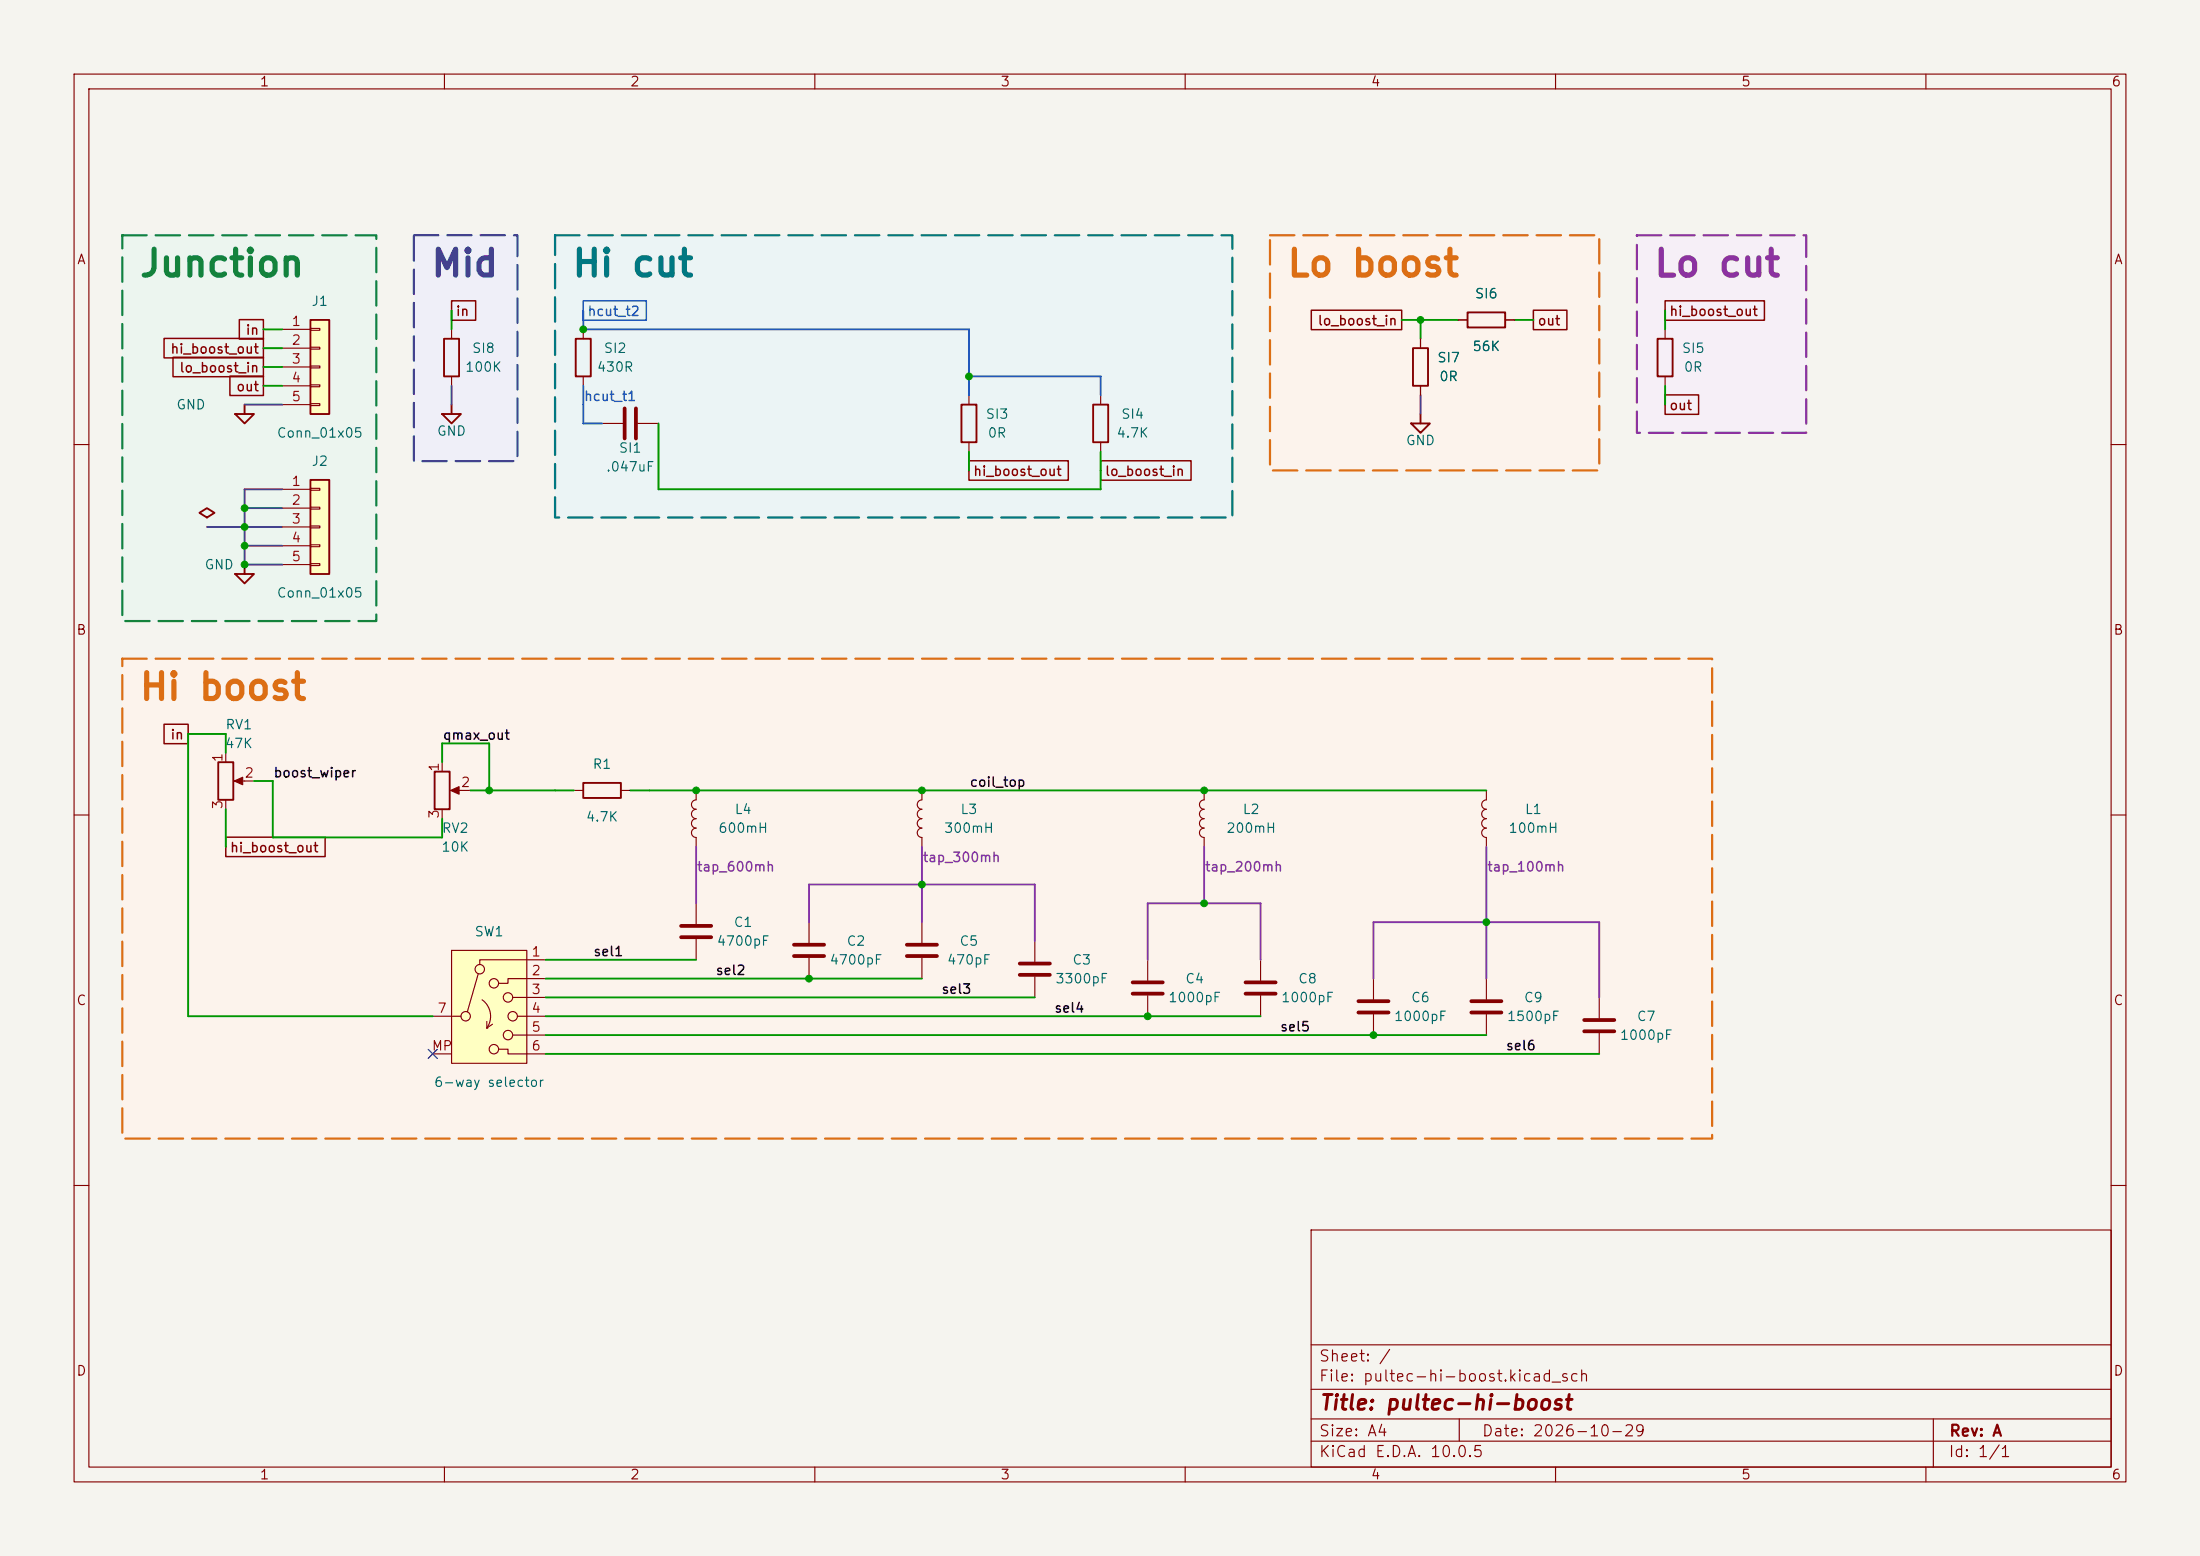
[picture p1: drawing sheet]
<svg xmlns="http://www.w3.org/2000/svg" width="297mm" height="210mm" viewBox="0 0 297 210" stroke-linecap="round" stroke-linejoin="round" font-family="sans-serif">
<path d="M0 0h297v210h-297z" fill="#f5f4ef" stroke="#f5f4ef" stroke-width=".14"/>
<g fill="none" stroke="#840000" stroke-width=".15">
<path d="M10 10h277v190h-277zM12 12h273v186h-273zM60 10v2M110 10v2M160 10v2M210 10v2M260 10v2M10 60h2M285 60h2M10 110h2M285 110h2M10 160h2"/>
<path d="M177 166h108v32h-108zM285 160h2M60 198v2M110 198v2M160 198v2M177 194.5h108M177 191.5h108M177 187.5h108M177 181.5h108M197 191.5v3M210 198v2M260 198v2"/>
<path d="M261 191.5v6.5"/>
</g>
<path d="M55.9 31.8h13.9v30.4h-13.9z" fill="#efeff8"/>
<path d="M74.9 31.8h91.5v38.1h-91.5z" fill="#ebf4f5"/>
<g fill="#fcf3ec">
<path d="M16.5 88.9h214.6v64.8h-214.6z"/>
<path d="M171.4 31.8h44.5v31.7h-44.5z"/>
</g>
<path d="M16.5 31.8h34.3v52h-34.3z" fill="#ecf5ef"/>
<path d="M221 31.8h22.8v26.6h-22.8z" fill="#f6eff7"/>
<path d="M31.7 55.9h2.6l-1.3 1.3zM33 54.6v1.3M190.5 57.2h2.5l-1.2 1.2zM191.8 55.9v1.3M31.7 77.5h2.6l-1.3 1.2zM33 76.2v1.3" fill="none" stroke="#840000" stroke-width=".25"/>
<path d="M107.2 127.5h4.1M107.2 129h4.1M122.4 127.5h4.1M122.4 129h4.1" fill="none" stroke="#840000" stroke-width=".51"/>
<path d="M109.2 124.5v2.8M109.2 129.3v2.8M124.5 124.5v2.8M124.5 129.3v2.8" fill="none" stroke="#840000" stroke-width=".15"/>
<path d="M41.9 43.2h2.5v12.7h-2.5z" fill="#ffffc2"/>
<path d="M41.9 43.2h2.5v12.7h-2.5z" fill="none" stroke="#840000" stroke-width=".25"/>
<path d="M38.1 44.5h3.8M38.1 47h3.8M38.1 49.5h3.8M38.1 52.1h3.8M38.1 54.6h3.8M41.9 44.3h1.3v.3h-1.3zM41.9 46.9h1.3v.2h-1.3zM41.9 49.4h1.3v.3h-1.3zM41.9 51.9h1.3v.3h-1.3zM41.9 54.5h1.3v.2h-1.3z" fill="none" stroke="#840000" stroke-width=".15"/>
<path d="M41.9 64.8h2.5v12.7h-2.5z" fill="#ffffc2"/>
<path d="M59.7 55.9h2.5l-1.2 1.3zM59.9 45.7h2.1v5.1h-2.1zM61 54.6v1.3M77.7 45.7h2.1v5.1h-2.1zM129.8 54.6h2v5.1h-2zM147.6 54.6h2v5.1h-2zM190.8 47h2v5.1h-2zM223.8 45.7h2v5.1h-2zM41.9 64.8h2.5v12.7h-2.5zM58.7 104.1h2v5.1h-2z" fill="none" stroke="#840000" stroke-width=".25"/>
<g fill="none" stroke="#840000" stroke-width=".15">
<path d="M61 44.5v1.2M61 50.8v1.3M78.7 44.5v1.2M78.7 50.8v1.3M81.3 57.2h2.8M86.1 57.2h2.8M130.8 53.3v1.3M130.8 59.7v1.3M148.6 53.3v1.3M148.6 59.7v1.3M191.8 45.7v1.3M191.8 52.1v1.2"/>
<path d="M224.8 44.5v1.2M224.8 50.8v1.3M38.1 66h3.8M38.1 68.6h3.8M38.1 71.1h3.8M38.1 73.7h3.8M38.1 76.2h3.8M41.9 65.9h1.3v.3h-1.3zM41.9 68.5h1.3v.2h-1.3zM41.9 71h1.3v.2h-1.3zM41.9 73.5h1.3v.3h-1.3zM41.9 76.1h1.3v.2h-1.3z"/>
<path d="M59.7 102.9v1.2M59.7 109.2v1.3M61.2 106.7h2.3M94 111.8a.63 .63 0 0 0-.6 .6 .63 .63 0 0 0 .6 .6v1.3M94 108a.64 .64 0 0 0-.6 .6 .64 .64 0 0 0 .6 .6 .64 .64 0 0 0-.6 .7 .64 .64 0 0 0 .6 .6 .63 .63 0 0 0-.6 .6 .63 .63 0 0 0 .6 .7M94 106.7v1.3M124.5 111.8a.63 .63 0 0 0-.7 .6 .63 .63 0 0 0 .7 .6v1.3M124.5 108a.64 .64 0 0 0-.7 .6 .64 .64 0 0 0 .7 .6 .64 .64 0 0 0-.7 .7 .64 .64 0 0 0 .7 .6 .63 .63 0 0 0-.7 .6 .63 .63 0 0 0 .7 .7M124.5 106.7v1.3M200.7 111.8a.63 .63 0 0 0-.7 .6 .63 .63 0 0 0 .7 .6v1.3M200.7 108a.64 .64 0 0 0-.7 .6 .64 .64 0 0 0 .7 .6 .64 .64 0 0 0-.7 .7 .64 .64 0 0 0 .7 .6 .63 .63 0 0 0-.7 .6 .63 .63 0 0 0 .7 .7M200.7 106.7v1.3"/>
<path d="M94 121.9v2.8M94 126.7v2.8M139.7 127v2.8M139.7 131.8v2.8M154.9 129.5v2.8M154.9 134.4v2.8M170.2 129.5v2.8M170.2 134.4v2.8M185.4 132.1v2.8M185.4 136.9v2.8M200.7 132.1v2.8M200.7 136.9v2.8"/>
<path d="M215.9 134.6v2.8M215.9 139.4v2.8"/>
</g>
<g fill="none" stroke="#840000" stroke-width=".51">
<path d="M84.3 55.1v4.1M85.9 55.1v4.1M91.9 125h4.1M91.9 126.5h4.1M137.7 130h4M137.7 131.6h4M152.9 132.6h4.1M152.9 134.1h4.1M168.1 132.6h4.1M168.1 134.1h4.1M183.4 135.1h4.1M183.4 136.7h4.1"/>
<path d="M198.6 135.1h4.1M198.6 136.7h4.1M213.9 137.7h4M213.9 139.2h4"/>
</g>
<path d="M60.8 106.7l1.2-.5v1z" fill="#840000" stroke="#840000" stroke-width=".15"/>
<path d="M61 128.3h10.1v15.2h-10.1z" fill="#ffffc2"/>
<g fill="none" stroke="#840000" stroke-width=".15">
<path d="M191.8 45.7v1.3M191.8 52.1v1.2M196.8 43.2h1.3M203.2 43.2h1.3M30.5 101.6v1.3M30.5 108v1.2M32 105.4h2.3M77.5 106.7h1.2M83.8 106.7h1.3M162.6 111.8a.63 .63 0 0 0-.7 .6 .63 .63 0 0 0 .7 .6v1.3M162.6 108a.64 .64 0 0 0-.7 .6 .64 .64 0 0 0 .7 .6 .64 .64 0 0 0-.7 .7 .64 .64 0 0 0 .7 .6 .63 .63 0 0 0-.7 .6 .63 .63 0 0 0 .7 .7M162.6 106.7v1.3"/>
<path d="M58.4 137.2h3.8M61 128.3h10.1v15.2h-10.1zM64.6 131.4l-1.5 5.2M65.1 134.9a2.73 2.73 0 0 1 .6 3.8M65.7 138.7h.1M65.7 137.9v.8M66.5 138.2l-.8 .5M69.2 134.6h4.5M69.2 139.7h4.5M69.8 137.2h3.9M73.7 129.5h-8.9v.7M73.7 132.1h-5.1v.6h-1.3"/>
<path d="M58.4 142.2h2.6M67.3 141.6h1.3v.6h5.1"/>
<circle cx="62.9" cy="137.2" r=".63"/>
<circle cx="64.8" cy="130.8" r=".63"/>
<circle cx="66.7" cy="132.7" r=".63"/>
<circle cx="68.6" cy="139.7" r=".63"/>
<circle cx="68.6" cy="134.6" r=".63"/>
<circle cx="69.2" cy="137.2" r=".63"/>
<circle cx="66.7" cy="141.6" r=".63"/>
</g>
<path d="M198.1 42.2h5.1v2h-5.1zM26.9 69.2l1-.6 1.1 .6-1.1 .7zM29.5 102.9h2v5.1h-2zM78.7 105.7h5.1v2h-5.1z" fill="none" stroke="#840000" stroke-width=".25"/>
<path d="M31.6 105.4l1.2-.5v1z" fill="#840000" stroke="#840000" stroke-width=".15"/>
<g fill="none" stroke="#840000" stroke-width=".2">
<path d="M22.1 45.7h13.5v2.6h-13.5zM23.4 48.2h12.2v2.6h-12.2zM31 50.8h4.6v2.6h-4.6zM32.3 43.1h3.3v2.7h-3.3zM61 40.6h3.2v2.6h-3.2zM177 41.9h12.2v2.6h-12.2zM207 41.9h4.5v2.6h-4.5zM224.8 40.6h13.4v2.6h-13.4zM224.8 53.3h4.5v2.6h-4.5zM130.8 62.2h13.4v2.6h-13.4zM148.6 62.2h12.2v2.6h-12.2zM22.1 97.7h3.3v2.7h-3.3z"/>
<path d="M30.5 113h13.4v2.6h-13.4z"/>
</g>
<path d="M78.7 40.6h8.6v2.6h-8.6z" fill="none" stroke="#1e5ac8" stroke-width=".2"/>
<g fill="none" stroke="#009600" stroke-width=".25">
<path d="M35.6 47h2.5M35.6 44.5h2.5M35.6 52.1h2.5M35.6 49.5h2.5M61 41.9v2.6M88.9 57.2v8.8h59.7v-5M189.2 43.2h7.6M191.8 43.2v2.5M204.5 43.2h2.5M224.8 41.9v2.6M224.8 52.1v2.5M130.8 61v2.5"/>
<path d="M30.5 101.6v-2.5h-5.1v38.1h33M30.5 109.2v5.1M34.3 105.4h2.5v7.6h22.9v-2.5M59.7 102.9v-2.6h6.3v6.4M63.5 106.7h14M85.1 106.7h115.6M73.7 137.2h96.5M73.7 129.5h20.3M73.7 139.7h127M73.7 134.6h66M73.7 132.1h50.8M73.7 142.2h142.2"/>
</g>
<path d="M94 114.3v7.6M124.5 114.3v10.2M162.6 114.3v7.6M200.7 114.3v17.8M109.2 124.5v-5.1h30.5v7.6M154.9 129.5v-7.6h15.3v7.6M185.4 132.1v-7.6h30.5v10.1" fill="none" stroke="#8232aa" stroke-width=".25"/>
<path d="M33 54.6h5.1M61 52.1v2.5M191.8 53.3v2.6M27.9 71.1h10.2M33 68.6h5.1M33 73.7h5.1M38.1 66h-5.1v10.2h5.1" fill="none" stroke="#464646" stroke-width=".25"/>
<path d="M78.7 52.1v5.1h2.6M78.7 41.9v2.6h52.1v8.8M130.8 50.8h17.8v2.5" fill="none" stroke="#1e5ac8" stroke-width=".25"/>
<path d="M57.8 141.6l1.2 1.2M59 141.6l-1.2 1.2" fill="none" stroke="#000084" stroke-width=".15"/>
<path d="M55.9 31.8h13.9v30.4h-13.9z" fill="none" stroke="#3c3caa" stroke-width=".3" stroke-dasharray="3.3 1.2"/>
<path d="M74.9 31.8h91.5v38.1h-91.5z" fill="none" stroke="#007882" stroke-width=".3" stroke-dasharray="3.3 1.2"/>
<path d="M171.4 31.8h44.5v31.7h-44.5zM16.5 88.9h214.6v64.8h-214.6z" fill="none" stroke="#dc6e14" stroke-width=".3" stroke-dasharray="3.3 1.2"/>
<path d="M16.5 31.8h34.3v52h-34.3z" fill="none" stroke="#14823c" stroke-width=".3" stroke-dasharray="3.3 1.2"/>
<path d="M221 31.8h22.8v26.6h-22.8z" fill="none" stroke="#8c32a0" stroke-width=".3" stroke-dasharray="3.3 1.2"/>
<g fill="#009600" stroke="#009600" stroke-width=".14">
<circle cx="33" cy="68.6" r=".46"/>
<circle cx="78.7" cy="44.5" r=".46"/>
<circle cx="185.4" cy="139.7" r=".46"/>
<circle cx="191.8" cy="43.2" r=".46"/>
<circle cx="200.7" cy="124.5" r=".46"/>
<circle cx="162.6" cy="106.7" r=".46"/>
<circle cx="162.6" cy="121.9" r=".46"/>
<circle cx="33" cy="76.2" r=".46"/>
<circle cx="66" cy="106.7" r=".46"/>
<circle cx="33" cy="71.1" r=".46"/>
<circle cx="33" cy="73.7" r=".46"/>
<circle cx="94" cy="106.7" r=".46"/>
<circle cx="109.2" cy="132.1" r=".46"/>
<circle cx="154.9" cy="137.2" r=".46"/>
<circle cx="130.8" cy="50.8" r=".46"/>
<circle cx="124.5" cy="106.7" r=".46"/>
<circle cx="124.5" cy="119.4" r=".46"/>
</g>
<text font-size="3.5" fill="#14823c" x="18.6" y="38.2">Junction</text>
<text font-size="3.5" fill="#3c3caa" x="58" y="38.2">Mid</text>
<text font-size="3.5" fill="#007882" x="77" y="38.2">Hi cut</text>
<g font-size="3.5" fill="#dc6e14">
<text x="173.6" y="38.2">Lo boost</text>
<text x="18.6" y="95.3">Hi boost</text>
</g>
<text font-size="3.5" fill="#8c32a0" x="223.1" y="38.2">Lo cut</text>
<text font-size="2" fill="#840000" x="178" y="190.8">Title: pultec-hi-boost</text>
<g font-size="1.5" fill="#840000">
<text x="178" y="184.1">Sheet: /</text>
<text x="178" y="186.8">File: pultec-hi-boost.kicad_sch</text>
<text x="178" y="197">KiCad E.D.A. 10.0.5</text>
<text x="178" y="194.2">Size: A4</text>
<text x="200" y="194.2">Date: 2026-10-29</text>
<text x="263" y="197">Id: 1/1</text>
<text x="263" y="194.2">Rev: A</text>
</g>
<g font-size="1.3" fill="#840000">
<text x="35" y="12">1</text>
<text x="85" y="12">2</text>
<text x="135" y="12">3</text>
<text x="185" y="12">4</text>
<text x="235" y="12">5</text>
<text x="285" y="12">6</text>
<text x="10.3" y="36">A</text>
<text x="285.3" y="36">A</text>
<text x="33.1" y="45.5">in</text>
<text x="61.4" y="43">in</text>
<text x="177.8" y="44.2">lo_boost_in</text>
<text x="207.5" y="44.2">out</text>
<text x="225.3" y="43">hi_boost_out</text>
<text x="22.9" y="48">hi_boost_out</text>
<text x="24.1" y="50.6">lo_boost_in</text>
<text x="31.8" y="53.1">out</text>
<text x="225.3" y="55.7">out</text>
<text x="131.3" y="64.6">hi_boost_out</text>
<text x="149.1" y="64.6">lo_boost_in</text>
<text x="10.2" y="86">B</text>
<text x="285.2" y="86">B</text>
<text x="22.9" y="100.1">in</text>
<text x="31" y="115.4">hi_boost_out</text>
<text x="10.2" y="136">C</text>
<text x="285.2" y="136">C</text>
<text x="10.2" y="186">D</text>
<text x="285.2" y="186">D</text>
<text x="35" y="200">1</text>
<text x="85" y="200">2</text>
<text x="135" y="200">3</text>
<text x="185" y="200">4</text>
<text x="235" y="200">5</text>
<text x="285" y="200">6</text>
</g>
<g font-size="1.3" fill="#006464">
<text x="42" y="41.6">J1</text>
<text x="199" y="40.6">SI6</text>
<text x="63.6" y="48">SI8</text>
<text x="81.4" y="48">SI2</text>
<text x="198.7" y="47.7">56K</text>
<text x="227" y="48">SI5</text>
<text x="62.7" y="50.5">100K</text>
<text x="80.5" y="50.5">430R</text>
<text x="193.9" y="49.2">SI7</text>
<text x="194.2" y="51.8">0R</text>
<text x="227.2" y="50.5">0R</text>
<text x="23.7" y="55.6">GND</text>
<text x="37.3" y="59.4">Conn_01x05</text>
<text x="58.9" y="59.1">GND</text>
<text x="133" y="56.8">SI3</text>
<text x="133.3" y="59.4">0R</text>
<text x="150.6" y="59.4">4.7K</text>
<text x="151.3" y="56.8">SI4</text>
<text x="42" y="63.2">J2</text>
<text x="81.7" y="64">.047uF</text>
<text x="83.5" y="61.4">SI1</text>
<text x="189.7" y="60.4">GND</text>
<text x="27.5" y="77.2">GND</text>
<text x="37.3" y="81">Conn_01x05</text>
<text x="30.3" y="101.3">47K</text>
<text x="30.3" y="98.8">RV1</text>
<text x="79.9" y="104.1">R1</text>
<text x="59.6" y="112.7">RV2</text>
<text x="79" y="111.2">4.7K</text>
<text x="96.9" y="112.7">600mH</text>
<text x="99.1" y="110.2">L4</text>
<text x="127.4" y="112.7">300mH</text>
<text x="129.6" y="110.2">L3</text>
<text x="165.5" y="112.7">200mH</text>
<text x="167.7" y="110.2">L2</text>
<text x="203.6" y="112.7">100mH</text>
<text x="205.8" y="110.2">L1</text>
<text x="59.5" y="115.3">10K</text>
<text x="99" y="125.4">C1</text>
<text x="64" y="126.7">SW1</text>
<text x="96.7" y="128">4700pF</text>
<text x="111.9" y="130.5">4700pF</text>
<text x="114.2" y="128">C2</text>
<text x="127.7" y="130.5">470pF</text>
<text x="129.4" y="128">C5</text>
<text x="144.7" y="130.5">C3</text>
<text x="142.4" y="133">3300pF</text>
<text x="157.6" y="135.6">1000pF</text>
<text x="159.9" y="133">C4</text>
<text x="172.9" y="135.6">1000pF</text>
<text x="175.2" y="133">C8</text>
<text x="190.4" y="135.6">C6</text>
<text x="205.6" y="135.6">C9</text>
<text x="188.1" y="138.1">1000pF</text>
<text x="203.3" y="138.1">1500pF</text>
<text x="218.6" y="140.7">1000pF</text>
<text x="220.9" y="138.1">C7</text>
<text x="58.5" y="147">6-way selector</text>
</g>
<g font-size="1.3" fill="#a90000">
<text x="39.3" y="44.3">1</text>
<text x="39.3" y="46.9">2</text>
<text x="39.3" y="49.4">3</text>
<text x="39.3" y="51.9">4</text>
<text x="39.3" y="54.5">5</text>
<text x="39.3" y="65.9">1</text>
<text x="39.3" y="68.4">2</text>
<text x="39.3" y="71">3</text>
<text x="39.3" y="73.5">4</text>
<text x="39.3" y="76.1">5</text>
<text x="30.3" y="103" transform="rotate(-90 30.3 103)">1</text>
<text x="32.9" y="105.3">2</text>
<text x="59.6" y="104.2" transform="rotate(-90 59.6 104.2)">1</text>
<text x="62.1" y="106.5">2</text>
<text x="30.3" y="109.3" transform="rotate(-90 30.3 109.3)">3</text>
<text x="59.6" y="110.6" transform="rotate(-90 59.6 110.6)">3</text>
<text x="71.7" y="129.4">1</text>
<text x="71.7" y="131.9">2</text>
<text x="59" y="137">7</text>
<text x="71.7" y="134.5">3</text>
<text x="71.7" y="137">4</text>
<text x="58.2" y="142.1">MP</text>
<text x="71.7" y="139.6">5</text>
<text x="71.7" y="142.1">6</text>
</g>
<g font-size="1.3" fill="#1e5ac8">
<text x="79.2" y="43">hcut_t2</text>
<text x="78.7" y="54.4">hcut_t1</text>
</g>
<g font-size="1.3" fill="#0f0f0f">
<text x="59.7" y="100.2">qmax_out</text>
<text x="36.8" y="105.2">boost_wiper</text>
<text x="130.8" y="106.5">coil_top</text>
<text x="80" y="129.4">sel1</text>
<text x="96.5" y="131.9">sel2</text>
<text x="127" y="134.4">sel3</text>
<text x="142.2" y="137">sel4</text>
<text x="172.7" y="139.5">sel5</text>
<text x="203.2" y="142.1">sel6</text>
</g>
<g font-size="1.3" fill="#8232aa">
<text x="94" y="117.9">tap_600mh</text>
<text x="124.5" y="116.7">tap_300mh</text>
<text x="162.6" y="117.9">tap_200mh</text>
<text x="200.7" y="117.9">tap_100mh</text>
</g>
</svg>
